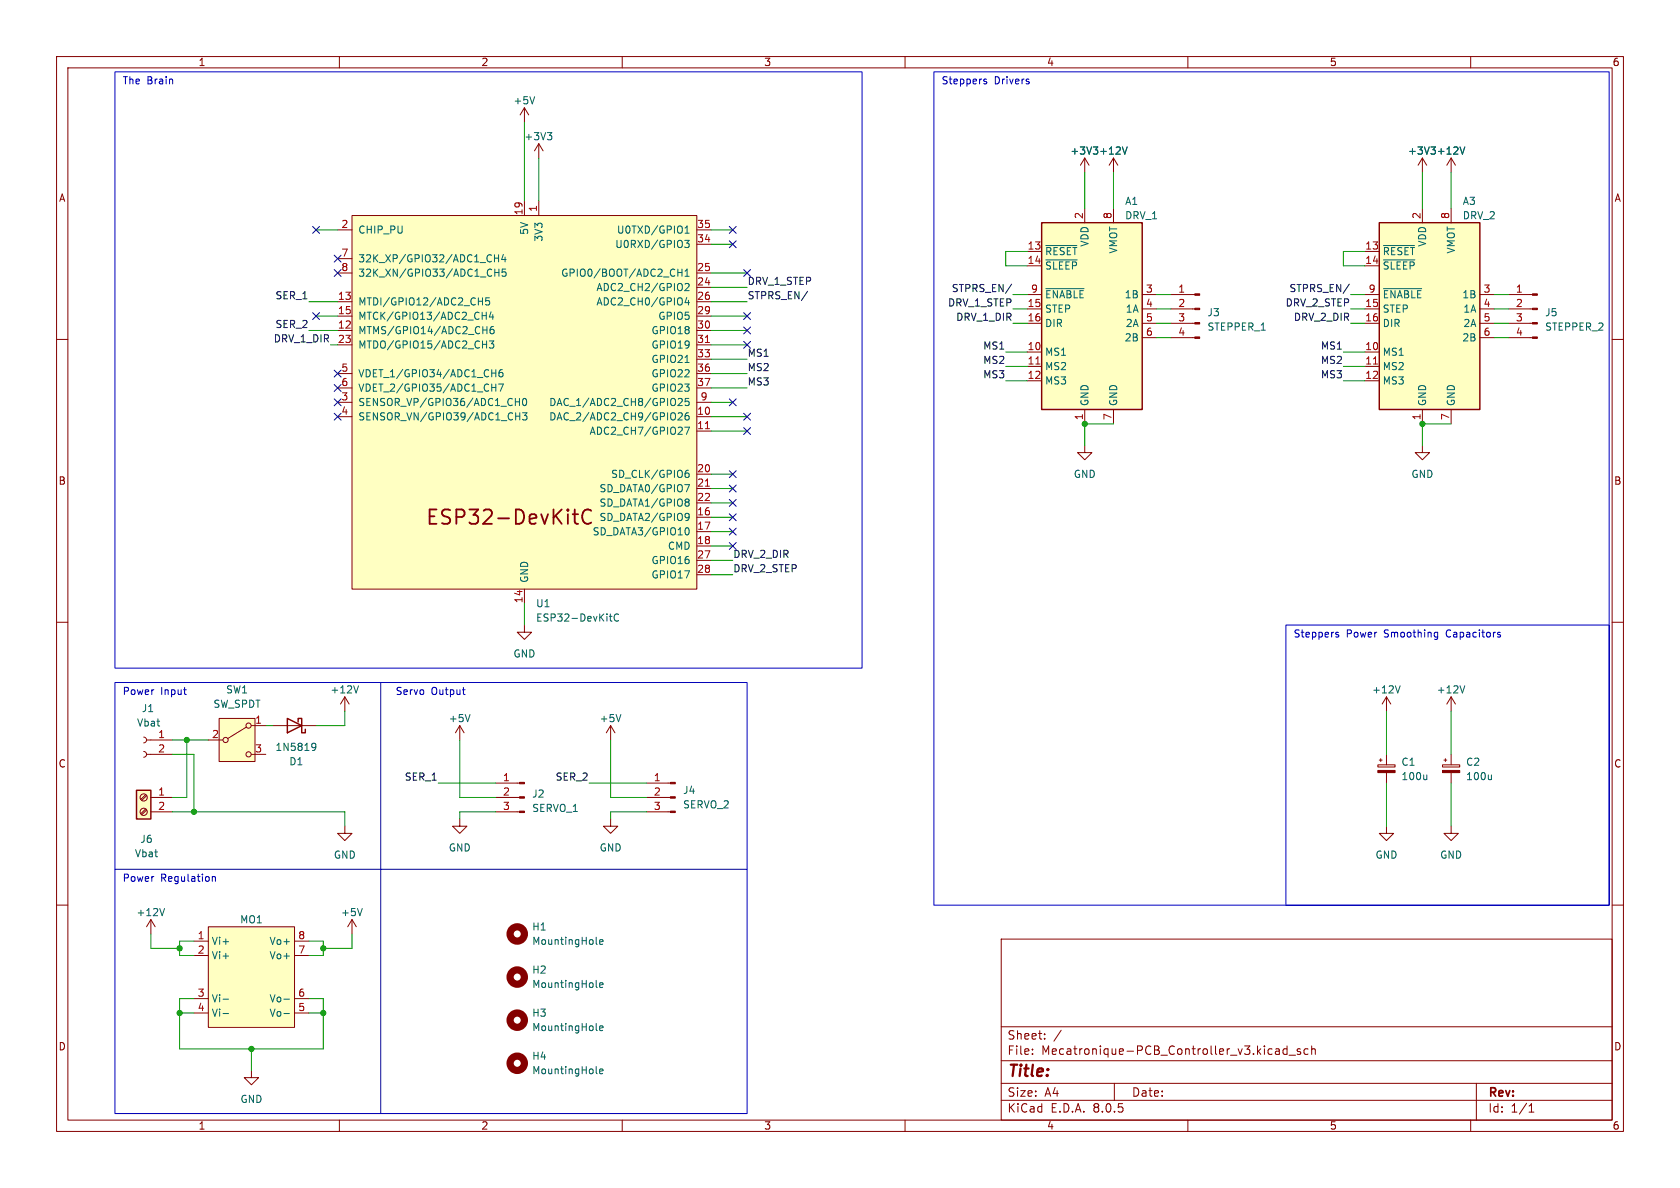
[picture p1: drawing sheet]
<svg xmlns="http://www.w3.org/2000/svg" width="297mm" height="210mm" viewBox="0 0 297 210" stroke-linecap="round" stroke-linejoin="round" font-family="sans-serif">
<g fill="none" stroke="#840000" stroke-width=".18">
<path d="M10 10h277v190h-277zM12 12h273v186h-273zM60 10v2M110 10v2M160 10v2M210 10v2M260 10v2M10 60h2M285 60h2M10 110h2M285 110h2M10 160h2"/>
<path d="M285 160h2M177 166h108v32h-108zM60 198v2M110 198v2M160 198v2M177 194.5h108M177 191.5h108M177 187.5h108M177 181.5h108M182.5 186.3v.1M182.5 185.5v.1M184.7 183.6v.1"/>
<path d="M184.7 182.8v.1M187.6 182.1l-1.3 2M197 191.5v3M210 198v2M225.7 185.4l.4 .1 .1 .9M226.2 186.3l-.5 .1M226.2 185.8h-.5M227.5 185.5l-.4-.1-.3 .3v.4l.2 .2h.5M227.5 184.9v1.5M227.9 186.5h1.1M229.9 185.5l-.4-.1-.2 .2 .1 .2 .5 .2v.3h-.6M231.2 185.5l-.4-.1-.3 .3v.4l.2 .2h.5"/>
<path d="M231.9 185.5l.2-.1 .4 .1v.9M231.9 184.9v1.5M260 198v2M261 191.5v6.5M270.3 196.6h.9M270.3 195.5l.4-.4v1.5"/>
</g>
<path d="M24.1 139.7h2.6v5.1h-2.6z" fill="#ffffc2"/>
<path d="M24.1 139.7h2.6v5.1h-2.6z" fill="none" stroke="#840000" stroke-width=".25"/>
<g fill="none" stroke="#840000" stroke-width=".18">
<path d="M191.8 27.9l-.8 1.3M191.8 27.9v2.6M191.8 27.9l.7 1.3M61 123.2l-.8 1.3M61 123.2v2.5M61 123.2l.7 1.3M114.3 138.4h4.2M243.6 135.2h3v.4h-3zM243.8 134.4h.5M244.1 134.1v.5M245.1 133.4v1.8M245.1 136.6v1.8"/>
<path d="M25.8 143l-.9 .8M25.8 140.5l-.9 .8M25.9 143.2l-.8 .8M25.9 140.6l-.8 .9M26.7 141h3.8M26.7 143.5h3.8M61 146.1v1.2h1.2l-1.2 1.3-1.3-1.3h1.3M114.3 141h4.2M114.3 143.5h4.2M245.1 146.1v1.2h1.3l-1.3 1.3-1.3-1.3h1.3M256.5 146.1v1.2h1.3l-1.3 1.3-1.2-1.3h1.2M26.7 162.6l-.8 1.2"/>
<path d="M26.7 162.6v2.5M26.7 162.6l.7 1.2"/>
<circle cx="25.4" cy="143.5" r=".63"/>
<circle cx="25.4" cy="141" r=".63"/>
</g>
<g fill="#840000" stroke="#840000" stroke-width=".18">
<path d="M118.5 143.4h.9v.2h-.9z"/>
<path d="M118.5 140.8h.9v.3h-.9z"/>
<path d="M118.5 138.3h.9v.3h-.9z"/>
<path d="M243.6 136.2h3v.4h-3z"/>
</g>
<path d="M63.4 121.2l-.4 1.3M252.2 137v.8M252.2 137.7l-.1 .1M29.1 160.6l-.4 1.3" fill="none" stroke="#006464" stroke-width=".18"/>
<path d="M36.8 163.8h15.3v17.8h-15.3z" fill="#ffffc2"/>
<g fill="none" stroke="#840000" stroke-width=".18">
<path d="M245.1 123.2l-.8 1.3M245.1 123.2v2.5M245.1 123.2l.8 1.3M255 135.2h3.1v.4h-3.1zM255.3 134.4h.5M255.5 134.1v.5M256.5 123.2v2.5M256.5 133.4v1.8M256.5 136.6v1.8M256.5 123.2l-.7 1.3M256.5 123.2l.8 1.3M81.3 144.8v1.3h1.2l-1.2 1.2-1.3-1.2h1.3"/>
<path d="M34.3 166.4h2.5M34.3 168.9h2.5M34.3 176.5h2.5M34.3 179.1h2.5M36.8 163.8h15.3v17.8h-15.3zM52.1 166.4h2.5M52.1 168.9h2.5M52.1 176.5h2.5M52.1 179.1h2.5"/>
</g>
<path d="M247.5 121.2l-.4 1.3M259 121.2l-.5 1.3M263.7 137v.8M263.7 137.7l-.2 .1M39.4 176.6h1M39.4 179.2h1M50.2 176.6h1M50.2 179.2h1" fill="none" stroke="#006464" stroke-width=".18"/>
<path d="M255 136.2h3.1v.4h-3.1z" fill="#840000" stroke="#840000" stroke-width=".18"/>
<path d="M184.1 39.4h17.8v33h-17.8z" fill="#ffffc2"/>
<path d="M184.1 39.4h17.8v33h-17.8z" fill="none" stroke="#840000" stroke-width=".25"/>
<g fill="none" stroke="#840000" stroke-width=".18">
<path d="M191.8 36.8v2.6M196.8 27.9v2.6M196.8 36.8v2.6M196.8 27.9l-.7 1.3M196.8 27.9l.8 1.3M181.6 44.5h2.5M181.6 47h2.5M181.6 54.6h2.5M181.6 57.2h2.5M181.6 52.1h2.5M201.9 54.6h2.6M201.9 57.2h2.6"/>
<path d="M201.9 52.1h2.6M201.9 59.7h2.6M207 54.6h4.2M207 57.2h4.2M207 52.1h4.2M207 59.7h4.2M181.6 62.2h2.5M181.6 64.8h2.5M181.6 67.3h2.5M191.8 78.7v1.3h1.2l-1.2 1.3-1.3-1.3h1.3M191.8 72.4v2.5M196.8 72.4v2.5"/>
<path d="M251.5 78.7v1.3h1.2l-1.2 1.3-1.3-1.3h1.3"/>
</g>
<path d="M183.1 64.4h.7" fill="none" stroke="#a90000" stroke-width=".18"/>
<path d="M199.3 26l-.5 1.2M184.9 43.4h5.5M184.9 45.9h5.5M184.9 51h6.7" fill="none" stroke="#006464" stroke-width=".18"/>
<g fill="#840000" stroke="#840000" stroke-width=".18">
<path d="M211.2 59.6h.9v.2h-.9z"/>
<path d="M211.2 57h.9v.3h-.9z"/>
<path d="M211.2 54.5h.9v.2h-.9z"/>
<path d="M211.2 51.9h.9v.3h-.9z"/>
</g>
<path d="M243.8 39.4h17.8v33h-17.8z" fill="#ffffc2"/>
<path d="M243.8 39.4h17.8v33h-17.8z" fill="none" stroke="#840000" stroke-width=".25"/>
<g fill="none" stroke="#840000" stroke-width=".18">
<path d="M95.2 25.4l-.7 1.3M95.2 25.4v2.5M95.2 25.4l.8 1.3M251.5 36.8v2.6M256.5 27.9v2.6M256.5 36.8v2.6M256.5 27.9l-.7 1.3M256.5 27.9l.8 1.3M241.3 44.5h2.5M241.3 47h2.5M241.3 54.6h2.5M241.3 57.2h2.5"/>
<path d="M241.3 52.1h2.5M261.6 54.6h2.6M261.6 57.2h2.6M261.6 52.1h2.6M261.6 59.7h2.6M266.7 54.6h4.2M266.7 57.2h4.2M266.7 52.1h4.2M266.7 59.7h4.2M241.3 62.2h2.5M241.3 64.8h2.5M241.3 67.3h2.5"/>
<path d="M251.5 72.4v2.5M256.5 72.4v2.5M25.4 132.8l.4 .2 .1 .4-.1 .3-.4 .2M25.4 130.3l.4 .2 .1 .3-.1 .4-.4 .1M25.9 133.4h4.6M25.9 130.8h4.6"/>
</g>
<path d="M242.8 64.4h.7" fill="none" stroke="#a90000" stroke-width=".18"/>
<path d="M96.8 23.4h.7l-.4 .5M97.3 23.9l.2 .3v.3l-.2 .2M259 26l-.5 1.2M244.6 43.4h5.5M244.6 45.9h5.5M244.6 51h6.7" fill="none" stroke="#006464" stroke-width=".18"/>
<g fill="#840000" stroke="#840000" stroke-width=".18">
<path d="M270.9 59.6h.9v.2h-.9z"/>
<path d="M270.9 57h.9v.3h-.9z"/>
<path d="M270.9 54.5h.9v.2h-.9z"/>
<path d="M270.9 51.9h.9v.3h-.9z"/>
</g>
<path d="M38.7 127h6.4v7.6h-6.4z" fill="#ffffc2"/>
<g fill="none" stroke="#840000" stroke-width=".18">
<path d="M251.5 27.9l-.8 1.3M251.5 27.9v2.6M251.5 27.9l.7 1.3M36.8 130.8h2.6M38.7 127h6.4v7.6h-6.4zM43.6 128.5l-3.3 2.1M44.4 128.3h2.6M44.4 133.4h2.6"/>
<circle cx="39.9" cy="130.8" r=".46"/>
<circle cx="43.9" cy="133.4" r=".46"/>
<circle cx="43.9" cy="128.3" r=".46"/>
</g>
<path d="M62.2 38.1h61v66h-61z" fill="#ffffc2"/>
<g fill="none" stroke="#840000" stroke-width=".18">
<path d="M92.7 19.1v2.5M92.7 19.1l-.8 1.2M92.7 19.1l.8 1.2M62.2 38.1h61v66h-61zM92.7 35.6v2.5M95.2 35.6v2.5M59.7 58.4h2.5M59.7 53.3h2.5M59.7 55.9h2.5M59.7 40.6h2.5M59.7 48.3h2.5M59.7 45.7h2.5"/>
<path d="M123.2 58.4h2.5M123.2 53.3h2.5M123.2 55.9h2.5M123.2 40.6h2.5M123.2 50.8h2.5M123.2 48.3h2.5M123.2 43.2h2.5M59.7 73.7h2.5M59.7 61h2.5M59.7 71.1h2.5M59.7 66h2.5M59.7 68.6h2.5"/>
<path d="M123.2 73.7h2.5M123.2 76.2h2.5M123.2 61h2.5M123.2 71.1h2.5M123.2 63.5h2.5M123.2 66h2.5M123.2 68.6h2.5M123.2 91.4h2.5M123.2 94h2.5M123.2 96.5h2.5M123.2 83.8h2.5M123.2 86.4h2.5"/>
<path d="M123.2 88.9h2.5M123.2 99.1h2.5M92.7 110.5v1.3h1.3l-1.3 1.2-1.3-1.2h1.3M92.7 104.1v2.6M123.2 101.6h2.5M48.3 128.3h7.6M81.3 128.3l-.8 1.2M81.3 128.3v2.5M81.3 128.3l.7 1.2M87.6 138.4h4.2M107.9 128.3l-.7 1.2M107.9 128.3v2.5"/>
<path d="M107.9 128.3l.8 1.2M87.6 143.5h4.2M87.6 141h4.2M107.9 144.8v1.3h1.3l-1.3 1.2-1.2-1.2h1.2M62.2 162.6l-.7 1.2M62.2 162.6v2.5M62.2 162.6l.8 1.2M44.4 189.2v1.3h1.3l-1.3 1.3-1.2-1.3h1.2"/>
</g>
<path d="M101.2 90.9h1M101.6 90.1v2.1l.1 .3 .5 .1M104.5 90.3a.95 .95 0 0 0-1.1-.1 .95 .95 0 0 0-.5 .9 1.08 1.08 0 0 0 .3 1.2 1.08 1.08 0 0 0 1.2 .2l.1-.1" fill="none" stroke="#840000" stroke-width=".32"/>
<g fill="none" stroke="#006464" stroke-width=".18">
<path d="M94.5 17.1l-.4 1.3M199.3 26l-.5 1.2M259 26l-.5 1.2M84.6 53.3h.7M85.2 55.8h.8M85.3 52.6v1.3M85.4 58.3h.7M86 55.2v1.3M86.1 57.7v1.3M86.5 52.6h-.6l-.1 .7 .2-.2 .4 .1 .2 .2-.1 .4-.2 .1-.5-.1M86.8 55.1l-.3 .9h.8M87.1 55.6v.9"/>
<path d="M87.2 57.7l-.3 .1a.86 .86 0 0 0 0 1.2l.4-.1 .1-.4-.3-.3-.3 .1-.2 .2M87.4 45v1.3M87.4 45.6h.7M87.5 48.2h.7M87.5 47.6v1.2M88.1 45v1.3M88.2 47.6v1.2M89 45l-.3 .9h.8M89.3 45.5v.8M89.4 47.6h-.6l-.1 .6 .2-.1h.5l.1 .2-.1 .4-.2 .1-.5-.1M119.8 48.2h.8M120.6 47.6v1.2"/>
<path d="M121 42.5h.8l-.4 .5 .4 .1v.5l-.2 .2-.5-.1M121.1 50.2l.5-.1 .2 .4-.8 .9h.8M121.1 48.8h.7M121.1 40.3l.4-.4v1.3M121.1 47.9l.4-.3v1.2M121.1 41.2h.7M121.4 52.6l-.3 .9h.8M121.7 53.1v.8M85.3 60.9h.7M86 60.3v1.2M86.5 60.3h.8l-.4 .5 .3 .1v.5l-.1 .1-.6-.1M86.9 66h.8"/>
<path d="M86.9 68.5h.8M87.7 65.3v1.3M87.7 67.9v1.3M88.1 67.9h.9l-.6 1.3M88.8 65.3l-.4 .1a.86 .86 0 0 0 0 1.2l.5-.1v-.4l-.2-.3-.4 .1-.1 .2M91.1 71h.7M91.2 73.6h.7M91.8 70.4v1.3M91.9 73v1.2M92.4 73h.8l-.5 .5 .4 .1v.5l-.2 .1-.5-.1M92.6 70.5l.1-.1a.68 .68 0 0 1 .4 .7 .68 .68 0 0 1-.4 .6 .84 .84 0 0 1-.1-1.2zM119.9 73.1l.5-.1 .2 .3-.8 .9h.8"/>
<path d="M119.9 70.6l.5-.2 .2 .4-.8 .9h.8M121 75.5h.9l-.6 1.3M121.1 64.1h.7M121.7 73h-.4a.86 .86 0 0 0 0 1.2l.5-.1v-.4l-.2-.2h-.4l-.1 .2M121.8 70.4h-.6l-.1 .6 .2-.1 .4 .1 .1 .2v.4l-.2 .1-.5-.1M121 85.7h.9l-.6 1.2M121.2 83.7l.4-.1 .2 .3-.1 .4h-.5M121.2 93.4l.2-.1a.68 .68 0 0 1 .4 .6 .68 .68 0 0 1-.4 .7l-.2-.2M121.3 88.2h.3l.2 .3-.2 .3M121.3 90.7l.5 .2a.84 .84 0 0 1-.3 1.1M121.3 88.8h.3M121.6 88.8l.2 .2v.2l-.1 .2-.4 .1"/>
<path d="M121.7 83.1l-.4 .1-.1 .2M121.8 91.3l-.1 .2h-.4M107.7 109h.5M107.9 108.5v1.1l.3 .2M109.4 108.7a.6 .6 0 0 0-.9 .4 .6 .6 0 0 0 .6 .7l.3-.1M55.2 131.4h.4l.2 .1a.84 .84 0 0 1-.3 1.2h-.3M55.8 131.9l-.2 .3-.4-.1M83.1 126.3l-.4 1.3M109.8 126.3l-.5 1.3M64 160.6l-.4 1.3M105.4 166.8l.2 .1M105.4 174.4l.2 .2"/>
<path d="M106 166.5l.6-.1-.1-.2-.3-.1-.2 .2 .1 .6h.4M106 174.1l.6-.1-.1-.2-.3-.1-.2 .2 .1 .6h.4M105.4 189.6l.2 .2M105.4 182l.2 .2M106 181.8l.6-.2-.1-.2-.3-.1-.2 .2 .1 .6h.4M106 189.4l.6-.1-.1-.3h-.3l-.2 .1 .1 .6h.4"/>
</g>
<path d="M124.7 75.8h.7M124.7 60.5h.7M124.7 85.9h.7" fill="none" stroke="#a90000" stroke-width=".18"/>
<g fill="none" stroke="#840000" stroke-width="1.3">
<circle cx="91.4" cy="165.1" r="1.27"/>
<circle cx="91.4" cy="172.7" r="1.27"/>
<circle cx="91.4" cy="188" r="1.27"/>
<circle cx="91.4" cy="180.3" r="1.27"/>
</g>
<path d="M50.8 127l2.5 1.3-2.5 1.2zM52.7 127.6v-.6h.6v2.5h.7v-.6" fill="none" stroke="#840000" stroke-width=".25"/>
<g fill="#840000" stroke="#840000" stroke-width=".18">
<path d="M91.8 143.4h.9v.2h-.9z"/>
<path d="M91.8 140.8h.9v.3h-.9z"/>
<path d="M91.8 138.3h.9v.3h-.9z"/>
</g>
<path d="M142.8 51.5l-1.1 1.6M178.8 50.2l-1 1.7M238.5 50.2l-1 1.7" fill="none" stroke="#0f0f0f" stroke-width=".18"/>
<g fill="none" stroke="#0000c2" stroke-width=".18">
<path d="M20.3 12.7h132.1v105.4h-132.1zM165.1 12.7h119.4v147.3h-119.4zM174 14.3l.4 .2 .1 .1-.2 .2h-.4M174 14h.4M181.9 14.5v.3M227.3 110.5h57.2v49.5h-57.2zM236.2 112.1l.4 .2 .1 .1-.2 .2h-.4M236.2 111.8h.4M253.7 112.6h.5M253.7 111.8h.5M254.2 111.8v1l-.2 .2h-.3M264.9 112.2l.3 .1 .1 .1-.2 .2h-.2"/>
<path d="M264.9 111.8h.3M20.3 120.7h111.8v76.2h-111.8zM32.5 121.9h.4M32.8 122.8h.1M67.3 120.7v76.2M81.7 121.9h.5M82.1 122.8h.1M20.3 153.7h111.8M37.5 154.9v.9M37.5 155.1l.2-.2 .3 .1 .1 .8"/>
</g>
<g fill="none" stroke="#009600" stroke-width=".18">
<path d="M92.7 21.6v14M95.2 27.9v7.7M191.8 30.5v6.3M196.8 30.5v6.3M251.5 30.5v6.3M256.5 30.5v6.3M54.6 53.3h5.1M54.6 58.4h5.1M55.9 40.6h3.8M55.9 55.9h3.8M125.7 40.6h3.8M125.7 50.8h6.4"/>
<path d="M125.7 48.3h6.4M125.7 43.2h3.8M125.7 55.9h6.4M125.7 53.3h6.4M125.7 58.4h6.4M179.1 52.1h2.5M179.1 57.2h2.5M179.1 54.6h2.5M181.6 44.5h-3.8v2.5h3.8M204.5 52.1h2.5M204.5 57.2h2.5M204.5 54.6h2.5"/>
<path d="M204.5 59.7h2.5M238.8 52.1h2.5M238.8 57.2h2.5M238.8 54.6h2.5M241.3 44.5h-3.8v2.5h3.8M264.2 52.1h2.5M264.2 57.2h2.5M264.2 54.6h2.5M264.2 59.7h2.5M58.4 61h1.3M125.7 73.7h6.4M125.7 63.5h6.4"/>
<path d="M125.7 61h6.4M125.7 71.1h3.8M125.7 66h6.4M125.7 68.6h6.4M125.7 76.2h6.4M177.8 64.8h3.8M177.8 67.3h3.8M177.8 62.2h3.8M196.8 74.9h-5v3.8M237.5 64.8h3.8M237.5 67.3h3.8M237.5 62.2h3.8"/>
<path d="M256.5 74.9h-5v3.8M125.7 96.5h3.8M125.7 99.1h3.8M125.7 94h3.8M125.7 83.8h3.8M125.7 86.4h3.8M125.7 88.9h3.8M125.7 91.4h3.8M92.7 106.7v3.8M125.7 101.6h3.8M30.5 130.8h6.3M30.5 133.4h3.8v10.1"/>
<path d="M33 130.8v10.2h-2.5M47 128.3h1.3M61 125.7v2.6h-5.1M77.5 138.4h10.1M81.3 130.8v10.2h6.3M104.1 138.4h10.2M107.9 130.8v10.2h6.4M245.1 125.7v7.7M245.1 138.4v7.7M256.5 125.7v7.7M256.5 138.4v7.7M30.5 143.5h30.5v2.6"/>
<path d="M87.6 143.5h-6.3v1.3M114.3 143.5h-6.4v1.3M26.7 165.1v2.5h5M31.7 179.1h2.6M34.3 166.4h-2.6v2.5h2.6M34.3 176.5h-2.6v8.9h25.4v-8.9h-2.5M54.6 166.4h2.5v2.5h-2.5M54.6 179.1h2.5M62.2 165.1v2.5h-5.1M44.4 185.4v3.8"/>
</g>
<g fill="none" stroke="#000084" stroke-width=".18">
<path d="M55.3 55.3l1.2 1.2M55.3 40l1.2 1.2M56.5 55.3l-1.2 1.2M56.5 40l-1.2 1.2M59.1 45.1l1.2 1.2M59.1 47.7l1.2 1.2M60.3 45.1l-1.2 1.2M60.3 47.7l-1.2 1.2M128.9 42.6l1.2 1.2M128.9 40l1.2 1.2M130.1 42.6l-1.2 1.2M130.1 40l-1.2 1.2"/>
<path d="M131.5 47.7l1.2 1.2M131.5 57.8l1.2 1.2M131.5 55.3l1.2 1.2M132.7 47.7l-1.2 1.2M132.7 57.8l-1.2 1.2M132.7 55.3l-1.2 1.2M59.1 68l1.2 1.2M59.1 65.4l1.2 1.2M59.1 73.1l1.2 1.2M59.1 70.5l1.2 1.2M60.3 68l-1.2 1.2M60.3 65.4l-1.2 1.2"/>
<path d="M60.3 73.1l-1.2 1.2M60.3 70.5l-1.2 1.2M128.9 70.5l1.2 1.2M130.1 70.5l-1.2 1.2M131.5 75.6l1.2 1.2M131.5 73.1l1.2 1.2M131.5 60.4l1.2 1.2M132.7 75.6l-1.2 1.2M132.7 60.4l-1.2 1.2M132.7 73.1l-1.2 1.2M128.9 93.4l1.2 1.2M128.9 95.9l1.2 1.2"/>
<path d="M128.9 83.2l1.2 1.2M128.9 90.8l1.2 1.2M128.9 85.8l1.2 1.2M128.9 88.3l1.2 1.2M130.1 93.4l-1.2 1.2M130.1 95.9l-1.2 1.2M130.1 83.2l-1.2 1.2M130.1 90.8l-1.2 1.2M130.1 85.8l-1.2 1.2M130.1 88.3l-1.2 1.2"/>
</g>
<g fill="#009600" stroke="#009600" stroke-width=".18">
<circle cx="31.7" cy="179.1" r=".46"/>
<circle cx="57.1" cy="167.6" r=".46"/>
<circle cx="44.4" cy="185.4" r=".46"/>
<circle cx="57.1" cy="179.1" r=".46"/>
<circle cx="34.3" cy="143.5" r=".46"/>
<circle cx="33" cy="130.8" r=".46"/>
<circle cx="191.8" cy="74.9" r=".46"/>
<circle cx="251.5" cy="74.9" r=".46"/>
<circle cx="31.7" cy="167.6" r=".46"/>
</g>
<text font-size="3.5" fill="#840000" x="75.1" y="93.2">ESP32-DevKitC</text>
<text font-size="2.8" fill="#840000" x="178" y="190.9">Title:</text>
<g font-size="2.1" fill="#840000">
<text x="178" y="184">Sheet:</text>
<text x="178" y="186.7">File:</text>
<text x="184.1" y="186.7">Mecatronique-PCB_Controller_v3.kicad_sch</text>
<text x="178" y="196.9">KiCad</text>
<text x="178" y="194.1">Size:</text>
<text x="184.7" y="194.1">A4</text>
<text x="185.7" y="196.9">E.D.A.</text>
<text x="193.3" y="196.9">8.0.5</text>
<text x="200" y="194.1">Date:</text>
<text x="263" y="194.3">Rev:</text>
<text x="263" y="196.9">Id:</text>
<text x="267.1" y="196.9">1/1</text>
</g>
<g font-size="1.8" fill="#840000">
<text x="35" y="11.9">1</text>
<text x="85" y="11.9">2</text>
<text x="135" y="11.9">3</text>
<text x="185" y="11.9">4</text>
<text x="235" y="11.9">5</text>
<text x="285" y="11.9">6</text>
<text x="10.3" y="35.9">A</text>
<text x="285.3" y="35.9">A</text>
<text x="10.3" y="85.9">B</text>
<text x="285.3" y="85.9">B</text>
<text x="10.3" y="135.9">C</text>
<text x="285.3" y="135.9">C</text>
<text x="10.3" y="185.9">D</text>
<text x="285.3" y="185.9">D</text>
<text x="35" y="199.9">1</text>
<text x="85" y="199.9">2</text>
<text x="135" y="199.9">3</text>
<text x="185" y="199.9">4</text>
<text x="235" y="199.9">5</text>
<text x="285" y="199.9">6</text>
</g>
<g font-size="1.8" fill="#0000c2">
<text x="21.6" y="15">The</text>
<text x="26" y="15">Brain</text>
<text x="166.4" y="15">Steppers</text>
<text x="175.8" y="15">Drivers</text>
<text x="228.6" y="112.8">Steppers</text>
<text x="238" y="112.8">Power</text>
<text x="244.8" y="112.8">Smoothing</text>
<text x="255.9" y="112.8">Capacitors</text>
<text x="21.6" y="122.9">Power</text>
<text x="28.4" y="122.9">Input</text>
<text x="69.8" y="122.9">Servo</text>
<text x="76.2" y="122.9">Output</text>
<text x="21.6" y="156">Power</text>
<text x="28.4" y="156">Regulation</text>
</g>
<g font-size="1.8" fill="#006464">
<text x="90.7" y="18.6">+5V</text>
<text x="92.6" y="25">+3V3</text>
<text x="189.1" y="27.5">+3V3 +12V</text>
<text x="248.8" y="27.5">+3V3 +12V</text>
<text x="63.2" y="41.5">CHIP_PU</text>
<text x="93.6" y="41.6" transform="rotate(-90 93.6 41.6)">5V</text>
<text x="109" y="41.5">U0TXD/GPIO1</text>
<text x="198.8" y="36.4">A1</text>
<text x="198.8" y="39">DRV_1</text>
<text x="258.5" y="36.4">A3</text>
<text x="258.5" y="39">DRV_2</text>
<text x="63.2" y="46.6">32K_XP/GPIO32/ADC1_CH4</text>
<text x="96.1" y="42.8" transform="rotate(-90 96.1 42.8)">3V3</text>
<text x="108.7" y="44">U0RXD/GPIO3</text>
<text x="184.7" y="45.3">~{RESET}</text>
<text x="184.7" y="47.9">~{SLEEP}</text>
<text x="192.6" y="43.7" transform="rotate(-90 192.6 43.7)">VDD</text>
<text x="197.7" y="44.9" transform="rotate(-90 197.7 44.9)">VMOT</text>
<text x="244.3" y="45.3">~{RESET}</text>
<text x="244.3" y="47.9">~{SLEEP}</text>
<text x="252.3" y="43.7" transform="rotate(-90 252.3 43.7)">VDD</text>
<text x="257.4" y="44.9" transform="rotate(-90 257.4 44.9)">VMOT</text>
<text x="63.2" y="49.1">32K_XN/GPIO33/ADC1_CH5</text>
<text x="99.1" y="49.1">GPIO0/BOOT/ADC2_CH1</text>
<text x="105.3" y="51.7">ADC2_CH2/GPIO2</text>
<text x="184.7" y="52.9">~{ENABLE}</text>
<text x="198.7" y="52.9">1B</text>
<text x="244.3" y="52.9">~{ENABLE}</text>
<text x="258.4" y="52.9">1B</text>
<text x="63.2" y="59.3">MTMS/GPIO14/ADC2_CH6</text>
<text x="63.2" y="54.2">MTDI/GPIO12/ADC2_CH5</text>
<text x="63.2" y="56.7">MTCK/GPIO13/ADC2_CH4</text>
<text x="105.3" y="54.2">ADC2_CH0/GPIO4</text>
<text x="115.1" y="59.3">GPIO18</text>
<text x="116.3" y="56.7">GPIO5</text>
<text x="184.7" y="55.5">STEP</text>
<text x="184.7" y="58">DIR</text>
<text x="198.9" y="55.5">1A</text>
<text x="198.9" y="58">2A</text>
<text x="213.4" y="56.1">J3</text>
<text x="213.4" y="58.6">STEPPER_1</text>
<text x="244.3" y="55.5">STEP</text>
<text x="244.3" y="58">DIR</text>
<text x="258.6" y="55.5">1A</text>
<text x="258.6" y="58">2A</text>
<text x="273.1" y="56.1">J5</text>
<text x="273.1" y="58.6">STEPPER_2</text>
<text x="63.2" y="61.8">MTDO/GPIO15/ADC2_CH3</text>
<text x="115.1" y="61.8">GPIO19</text>
<text x="115.1" y="64.4">GPIO21</text>
<text x="184.7" y="63.1">MS1</text>
<text x="184.7" y="65.6">MS2</text>
<text x="198.7" y="60.6">2B</text>
<text x="244.3" y="63.1">MS1</text>
<text x="244.3" y="65.6">MS2</text>
<text x="258.4" y="60.6">2B</text>
<text x="63.2" y="72">SENSOR_VP/GPIO36/ADC1_CH0</text>
<text x="63.2" y="66.9">VDET_1/GPIO34/ADC1_CH6</text>
<text x="63.2" y="69.4">VDET_2/GPIO35/ADC1_CH7</text>
<text x="97" y="72">DAC_1/ADC2_CH8/GPIO25</text>
<text x="115.1" y="66.9">GPIO22</text>
<text x="115.1" y="69.4">GPIO23</text>
<text x="184.7" y="68.2">MS3</text>
<text x="192.6" y="71.9" transform="rotate(-90 192.6 71.9)">GND</text>
<text x="197.7" y="71.9" transform="rotate(-90 197.7 71.9)">GND</text>
<text x="244.3" y="68.2">MS3</text>
<text x="252.3" y="71.9" transform="rotate(-90 252.3 71.9)">GND</text>
<text x="257.4" y="71.9" transform="rotate(-90 257.4 71.9)">GND</text>
<text x="63.2" y="74.5">SENSOR_VN/GPIO39/ADC1_CH3</text>
<text x="97" y="74.5">DAC_2/ADC2_CH9/GPIO26</text>
<text x="104.1" y="77.1">ADC2_CH7/GPIO27</text>
<text x="105.9" y="87.2">SD_DATA0/GPIO7</text>
<text x="105.9" y="89.8">SD_DATA1/GPIO8</text>
<text x="107.9" y="84.7">SD_CLK/GPIO6</text>
<text x="189.7" y="84.7">GND</text>
<text x="249.4" y="84.7">GND</text>
<text x="104.7" y="94.8">SD_DATA3/GPIO10</text>
<text x="105.9" y="92.3">SD_DATA2/GPIO9</text>
<text x="115.1" y="99.9">GPIO16</text>
<text x="118" y="97.4">CMD</text>
<text x="93.6" y="103.1" transform="rotate(-90 93.6 103.1)">GND</text>
<text x="94.7" y="107.5">U1</text>
<text x="115.1" y="102.5">GPIO17</text>
<text x="94.7" y="110.1">ESP32-DevKitC</text>
<text x="90.7" y="116.4">GND</text>
<text x="37.6" y="125.3">SW_SPDT</text>
<text x="39.9" y="122.8">SW1</text>
<text x="58.3" y="122.8">+12V</text>
<text x="242.5" y="122.8">+12V</text>
<text x="253.9" y="122.8">+12V</text>
<text x="24.1" y="128.6">Vbat</text>
<text x="25" y="126.1">J1</text>
<text x="79.2" y="127.9">+5V</text>
<text x="105.9" y="127.9">+5V</text>
<text x="48.6" y="132.9">1N5819</text>
<text x="51" y="135.5">D1</text>
<text x="247.7" y="135.6">C1</text>
<text x="259.1" y="135.6">C2</text>
<text x="94" y="141.2">J2</text>
<text x="94" y="143.7">SERVO_1</text>
<text x="120.7" y="140.6">J4</text>
<text x="120.7" y="143.1">SERVO_2</text>
<text x="247.7" y="138.1">100u</text>
<text x="259.1" y="138.1">100u</text>
<text x="24.7" y="149.2">J6</text>
<text x="23.8" y="151.7">Vbat</text>
<text x="58.9" y="152">GND</text>
<text x="79.2" y="150.7">GND</text>
<text x="105.9" y="150.7">GND</text>
<text x="243.1" y="152">GND</text>
<text x="254.5" y="152">GND</text>
<text x="24" y="162.2">+12V</text>
<text x="37.3" y="167.2">Vi+</text>
<text x="42.4" y="163.4">MO1</text>
<text x="47.5" y="167.2">Vo+</text>
<text x="60.2" y="162.2">+5V</text>
<text x="94" y="164.7">H1</text>
<text x="94" y="167.2">MountingHole</text>
<text x="37.3" y="169.8">Vi+</text>
<text x="47.5" y="169.8">Vo+</text>
<text x="94" y="172.3">H2</text>
<text x="37.3" y="177.4">Vi-</text>
<text x="37.3" y="179.9">Vi-</text>
<text x="47.5" y="179.9">Vo-</text>
<text x="47.5" y="177.4">Vo-</text>
<text x="94" y="174.9">MountingHole</text>
<text x="94" y="179.9">H3</text>
<text x="94" y="182.5">MountingHole</text>
<text x="94" y="187.6">H4</text>
<text x="94" y="190.1">MountingHole</text>
<text x="42.4" y="195.2">GND</text>
</g>
<g font-size="1.8" fill="#a90000">
<text x="60.3" y="40.4">2</text>
<text x="92.5" y="38.1" transform="rotate(-90 92.5 38.1)">19</text>
<text x="95" y="37.5" transform="rotate(-90 95 37.5)">1</text>
<text x="123.1" y="40.4">35</text>
<text x="191.5" y="38.8" transform="rotate(-90 191.5 38.8)">2</text>
<text x="196.6" y="38.8" transform="rotate(-90 196.6 38.8)">8</text>
<text x="251.2" y="38.8" transform="rotate(-90 251.2 38.8)">2</text>
<text x="256.3" y="38.8" transform="rotate(-90 256.3 38.8)">8</text>
<text x="60.3" y="45.5">7</text>
<text x="123.1" y="42.9">34</text>
<text x="181.6" y="44.2">13</text>
<text x="181.6" y="46.7">14</text>
<text x="241.3" y="44.2">13</text>
<text x="241.3" y="46.7">14</text>
<text x="59.6" y="53.1">13</text>
<text x="60.3" y="48">8</text>
<text x="123.1" y="50.5">24</text>
<text x="123.1" y="48">25</text>
<text x="123.1" y="53.1">26</text>
<text x="182.2" y="51.8">9</text>
<text x="202.5" y="51.8">3</text>
<text x="208.2" y="51.8">1</text>
<text x="241.9" y="51.8">9</text>
<text x="262.2" y="51.8">3</text>
<text x="267.9" y="51.8">1</text>
<text x="59.6" y="58.2">12</text>
<text x="59.6" y="55.6">15</text>
<text x="123.1" y="55.6">29</text>
<text x="123.1" y="58.2">30</text>
<text x="181.6" y="54.4">15</text>
<text x="181.6" y="56.9">16</text>
<text x="202.5" y="54.4">4</text>
<text x="202.5" y="56.9">5</text>
<text x="202.5" y="59.4">6</text>
<text x="208.2" y="54.4">2</text>
<text x="208.2" y="56.9">3</text>
<text x="208.2" y="59.4">4</text>
<text x="241.3" y="54.4">15</text>
<text x="241.3" y="56.9">16</text>
<text x="262.2" y="54.4">4</text>
<text x="262.2" y="56.9">5</text>
<text x="262.2" y="59.4">6</text>
<text x="267.9" y="54.4">2</text>
<text x="267.9" y="56.9">3</text>
<text x="267.9" y="59.4">4</text>
<text x="59.6" y="60.7">23</text>
<text x="60.3" y="65.8">5</text>
<text x="123.1" y="60.7">31</text>
<text x="123.1" y="63.2">33</text>
<text x="123.1" y="65.8">36</text>
<text x="181.6" y="62">10</text>
<text x="181.6" y="64.5">11</text>
<text x="241.3" y="62">10</text>
<text x="241.3" y="64.5">11</text>
<text x="60.3" y="70.9">3</text>
<text x="60.3" y="68.3">6</text>
<text x="123.1" y="68.3">37</text>
<text x="123.8" y="70.9">9</text>
<text x="181.6" y="67.1">12</text>
<text x="241.3" y="67.1">12</text>
<text x="60.3" y="73.4">4</text>
<text x="123.1" y="73.4">10</text>
<text x="123.1" y="75.9">11</text>
<text x="191.5" y="74.4" transform="rotate(-90 191.5 74.4)">1</text>
<text x="196.6" y="74.4" transform="rotate(-90 196.6 74.4)">7</text>
<text x="251.2" y="74.4" transform="rotate(-90 251.2 74.4)">1</text>
<text x="256.3" y="74.4" transform="rotate(-90 256.3 74.4)">7</text>
<text x="123.1" y="83.6">20</text>
<text x="123.1" y="86.1">21</text>
<text x="123.1" y="88.6">22</text>
<text x="123.1" y="91.2">16</text>
<text x="123.1" y="93.7">17</text>
<text x="123.1" y="96.3">18</text>
<text x="123.1" y="98.8">27</text>
<text x="123.1" y="101.3">28</text>
<text x="92.5" y="106.7" transform="rotate(-90 92.5 106.7)">14</text>
<text x="27.9" y="130.6">1</text>
<text x="37.4" y="130.6">2</text>
<text x="45" y="128">1</text>
<text x="27.9" y="133.1">2</text>
<text x="45" y="133.1">3</text>
<text x="27.9" y="140.7">1</text>
<text x="27.9" y="143.3">2</text>
<text x="88.8" y="138.2">1</text>
<text x="88.8" y="140.7">2</text>
<text x="88.8" y="143.3">3</text>
<text x="115.5" y="138.2">1</text>
<text x="115.5" y="140.7">2</text>
<text x="115.5" y="143.3">3</text>
<text x="34.9" y="166.1">1</text>
<text x="52.6" y="166.1">8</text>
<text x="34.9" y="168.7">2</text>
<text x="52.6" y="168.7">7</text>
<text x="34.9" y="176.3">3</text>
<text x="34.9" y="178.8">4</text>
<text x="52.6" y="178.8">5</text>
<text x="52.6" y="176.3">6</text>
</g>
<g font-size="1.8" fill="#0f0f0f">
<text x="48.6" y="53">SER_1</text>
<text x="132.1" y="53">STPRS_EN/</text>
<text x="132.1" y="50.5">DRV_1_STEP</text>
<text x="168.2" y="51.7">STPRS_EN/</text>
<text x="227.9" y="51.7">STPRS_EN/</text>
<text x="48.6" y="58.1">SER_2</text>
<text x="167.5" y="54.3">DRV_1_STEP</text>
<text x="168.9" y="56.8">DRV_1_DIR</text>
<text x="227.2" y="54.3">DRV_2_STEP</text>
<text x="228.6" y="56.8">DRV_2_DIR</text>
<text x="48.3" y="60.6">DRV_1_DIR</text>
<text x="132.1" y="65.7">MS2</text>
<text x="132.1" y="63.2">MS1</text>
<text x="173.7" y="64.4">MS2</text>
<text x="173.7" y="61.9">MS1</text>
<text x="233.4" y="64.4">MS2</text>
<text x="233.4" y="61.9">MS1</text>
<text x="132.1" y="68.2">MS3</text>
<text x="173.7" y="67">MS3</text>
<text x="233.4" y="67">MS3</text>
<text x="129.5" y="101.3">DRV_2_STEP</text>
<text x="129.5" y="98.7">DRV_2_DIR</text>
<text x="71.5" y="138.1">SER_1</text>
<text x="98.1" y="138.1">SER_2</text>
</g>
</svg>
